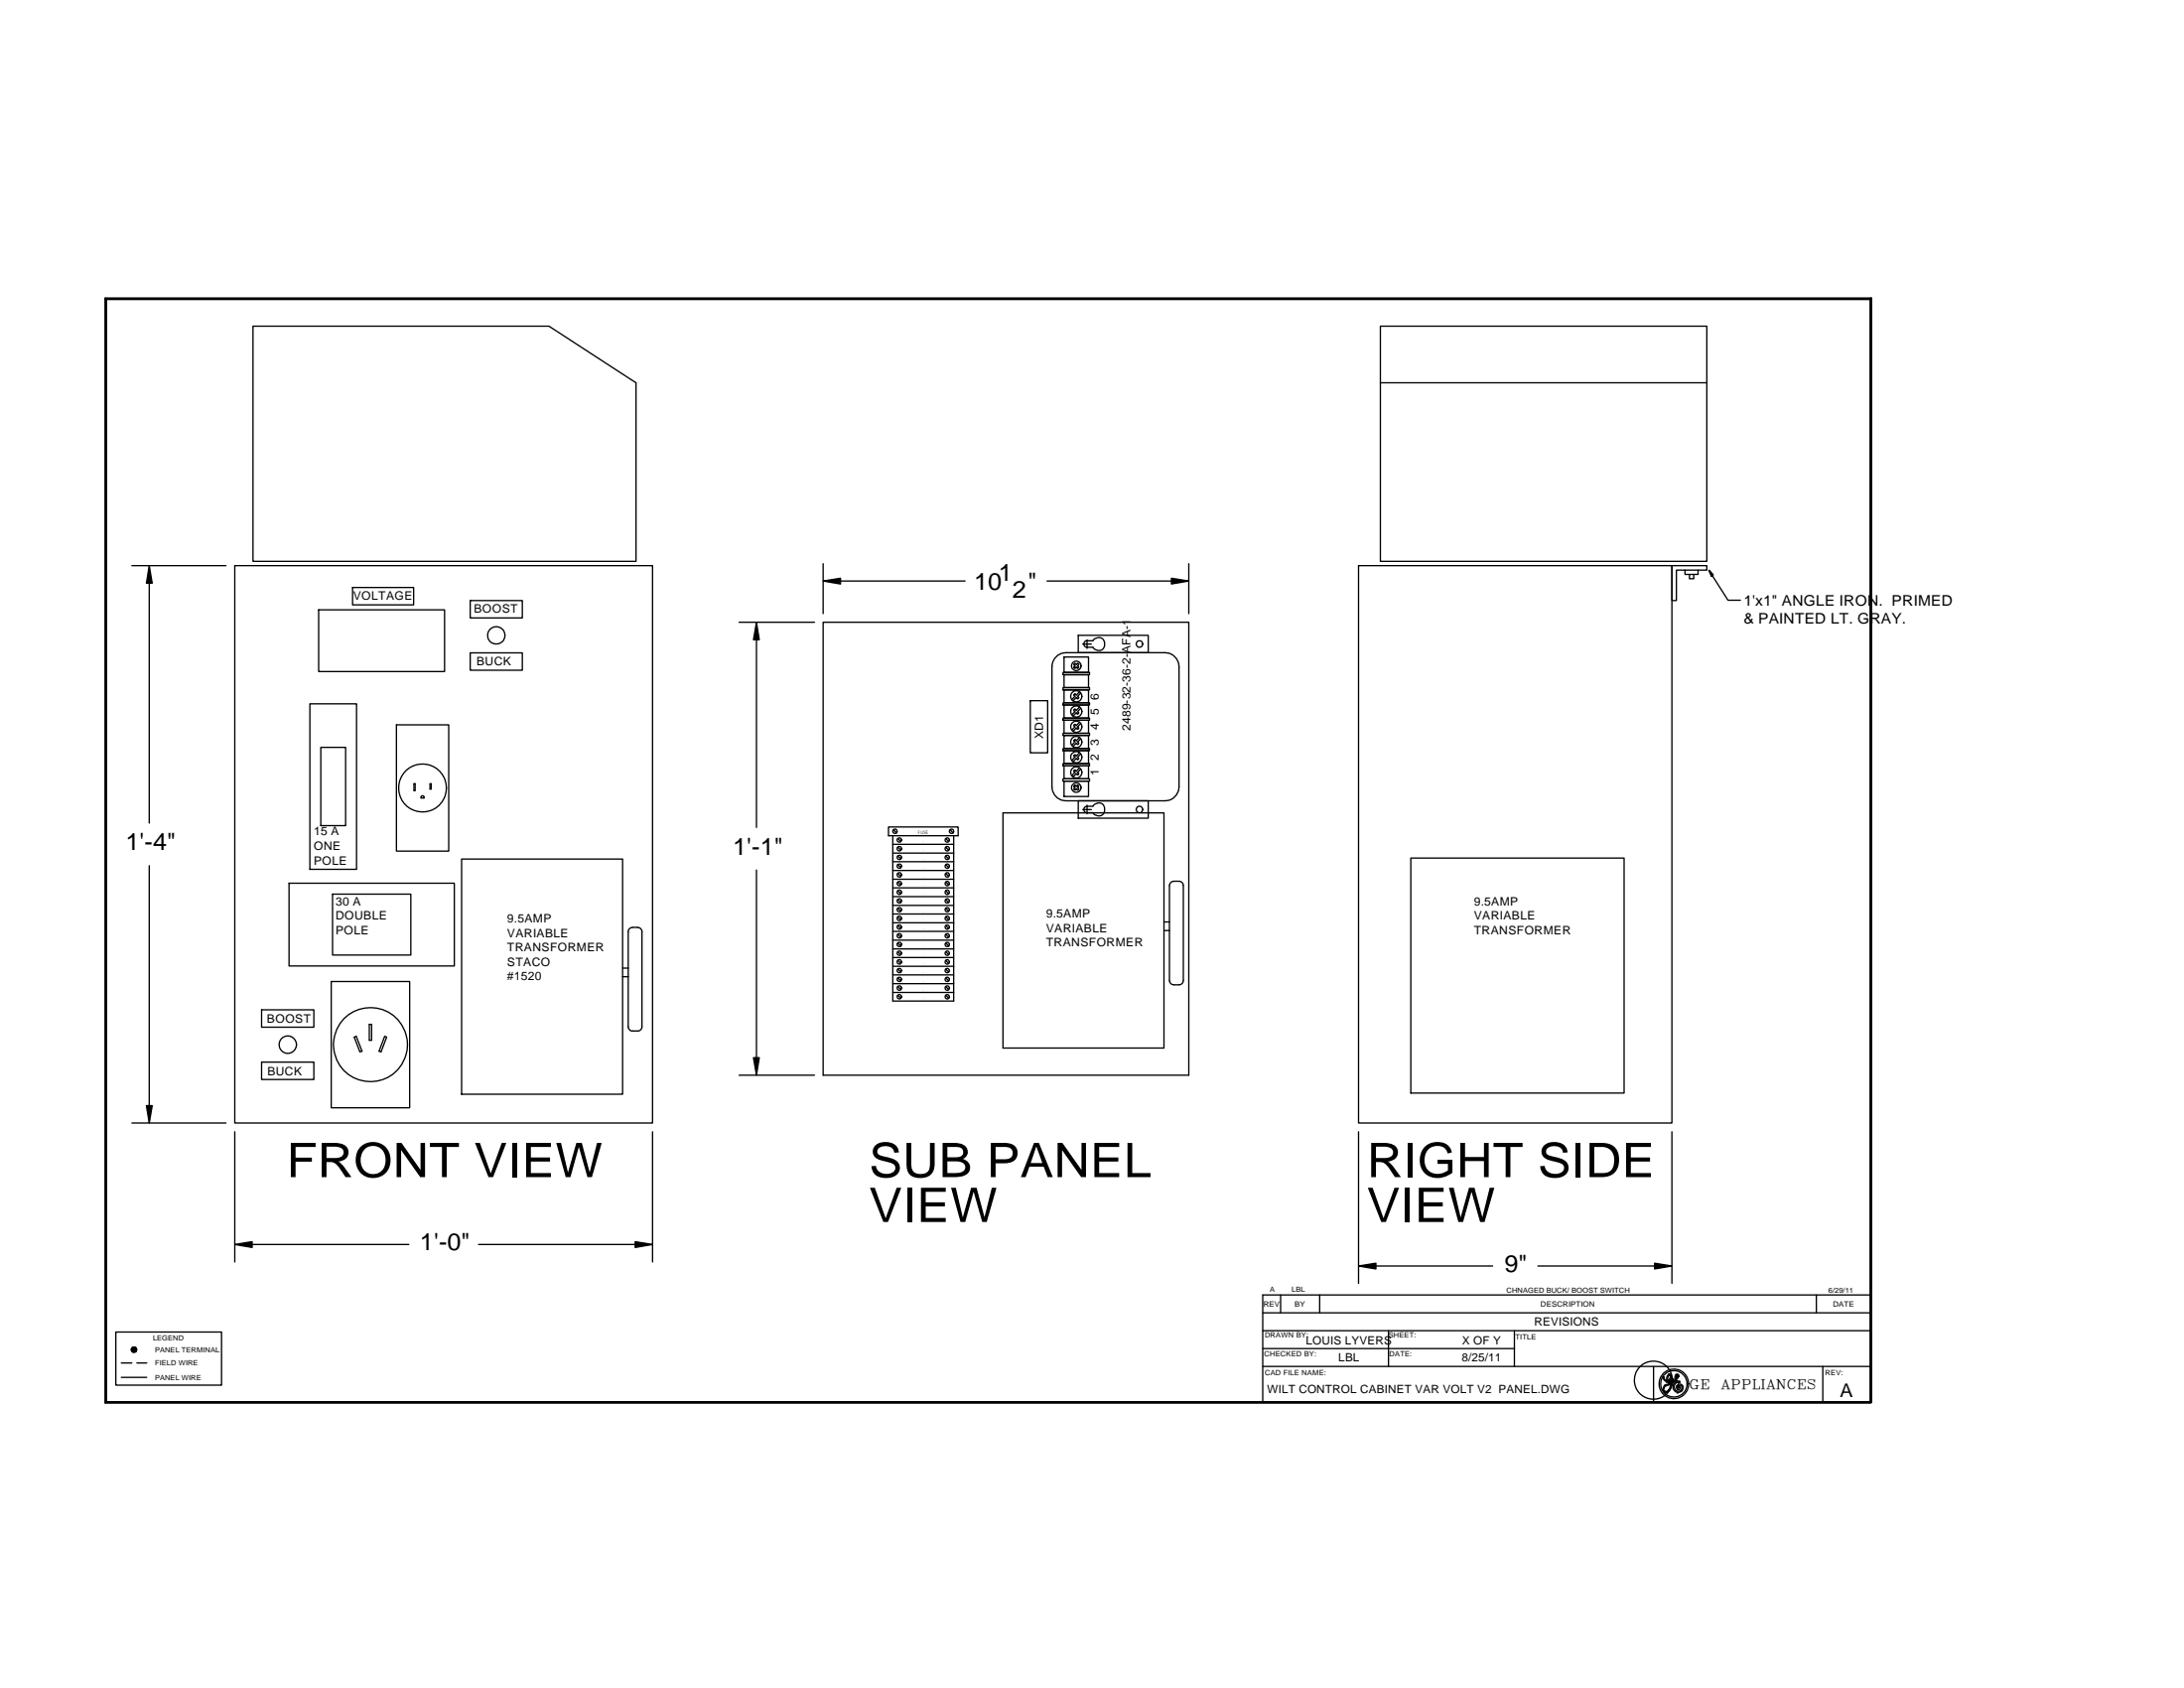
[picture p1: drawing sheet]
<svg xmlns="http://www.w3.org/2000/svg" width="279mm" height="216mm" viewBox="0 0 279 216" stroke-linecap="round" stroke-linejoin="round" font-family="sans-serif">
<g fill="none" stroke="#000" stroke-width=".17">
<path d="M13.5 38.1l.1 .2v141l-.1 .1zM13.5 38.1h225.9l-.1 .2h-225.7zM13.5 38.2h225.9v141.1h-225.9zM239.3 38.2h.1M239.3 38.1l.1 .2M239.4 38.1v.2M239.4 38.1v141.2h-.1v-141zM32.4 41.7h37.8l11.2 7.3v22.8h-49zM176.6 41.7h41.8v30.1h-41.8zM176.6 49h41.8M16.9 72.3h12M19.1 74.6v30.7"/>
<path d="M30 72.3h53.5v71.3h-53.5zM40.8 78h16.1v7.9h-16.1zM45.1 75.1h7.8v2.3h-7.8zM60.2 76.8h6.6v2.2h-6.6zM94.6 79.6h9.6M105.3 79.6h46.8v57.9h-46.8zM105.3 72.1v6.4M107.5 74.3h16M133.9 74.3h16M152.1 72.1v6.4M173.8 72.3h40.1v71.3h-40.1zM213.9 72.3h4.5v.6h-3.9v3.9h-.6z"/>
<path d="M215.6 72.9v.6h1.6v-.6M216.1 73.5v.5h.6v-.5M218.6 72.9l.6 .6-.3 .2zM219.1 73.6l2 3.2h1.6M39.6 90h6v21.2h-6zM41 95.6h3.2v10h-3.2zM50.7 92.7h6.7v16.2h-6.7zM60.2 83.5h6.6v2.2h-6.6zM96.8 81.8v24M131.8 89.6h2.2v6.7h-2.2zM135.3 83.9l.3-.3 .8-.1h12.6a1.79 1.79 0 0 1 1.8 1.8v15.3a1.81 1.81 0 0 1-1.8 1.8h-12.6a1.8 1.8 0 0 1-1.8-1.8v-15.3a1.86 1.86 0 0 1 .7-1.4zM136 87.9h3.4v.3h-3.4z"/>
<path d="M136 86h3.4v.3h-3.4zM136 89.9h3.4v.3h-3.4zM136 91.8h3.4v.3h-3.4zM136 93.8h3.4v.3h-3.4zM136 95.7h3.4v.3h-3.4zM136 97.7h3.4v.3h-3.4zM136 99.6h3.4v.3h-3.4zM136.1 84h3.2v2h-3.2zM136.1 86.3h3.2v1.6h-3.2zM136.1 88.2h3.2v1.7h-3.2zM136.1 90.2h3.2v1.6h-3.2zM136.1 92.1h3.2v1.7h-3.2z"/>
<path d="M136.1 94.1h3.2v1.6h-3.2zM136.1 96h3.2v1.7h-3.2zM136.1 99.9h3.2v2h-3.2zM136.1 98h3.2v1.6h-3.2zM137.4 84.9h.1l.2 .1 .2-.1 .1 .1-.1 .2 .1 .2-.2 .1-.1-.2-.2 .2-.1-.1 .1-.2zM137.9 81.3h9v2.2h-9zM138.1 88.5l-.4 .4-.2-.1h-.1l.1 .3-.4 .4M138.1 90.4l-.4 .4-.2-.1-.1 .1 .1 .2-.4 .4M138.1 92.4l-.4 .4-.2-.2-.1 .1 .1 .3-.4 .4M138.1 94.3l-.4 .4-.2-.1-.1 .1 .1 .2-.4 .4M138.1 96.3l-.4 .4-.2-.2-.1 .1 .1 .2-.4 .5M138.1 98.2l-.4 .4-.2-.1-.1 .2 .1 .1-.4 .4"/>
<path d="M138.3 88.6l-.4 .5 .1 .1-.1 .2-.2-.2-.4 .4M138.3 90.6l-.4 .4 .1 .2-.1 .1-.2-.1-.4 .4M138.3 92.5l-.4 .5 .1 .1-.1 .2-.2-.2-.4 .4M138.3 94.5l-.4 .4 .1 .2-.1 .1-.2-.1-.4 .4M138.3 96.4l-.4 .4 .1 .3-.2 .1-.1-.2-.4 .4M138.3 98.4l-.4 .4 .1 .2-.2 .1-.1-.1-.4 .4M138.5 82.4h1.1M138.8 82.1l.3-.1h.7l.2-.3 .5-.1a.82 .82 0 0 1 .8 .8 .82 .82 0 0 1-.8 .8l-.5-.2-.2-.2h-.7a.42 .42 0 0 1-.4-.3 .42 .42 0 0 1 .1-.4zM139.1 81.8v1.1M19.1 110.7v30.7M37 113h21.1v10.5h-21.1zM42.5 114.4h10.1v7.8h-10.1z"/>
<path d="M53 100.2h.1v.9h-.1zM53.9 101.9l.2-.1 .2 .3h-.4zM55 100.2h.2v.7h-.2zM59.1 109.9h20.6v30.1h-20.6zM80.6 118.7l.3-.1h.7a.55 .55 0 0 1 .5 .6v12.1a.54 .54 0 0 1-.5 .6h-.7a.53 .53 0 0 1-.5-.6v-12.2zM96.8 111.3v24M114.2 108v-1.1h7.8v1.1M114.2 109.1v-1.1h7.8v1.1M114.2 106.9h-.5v-1.1h8.9v1.1h-.6M114.2 110.2v-1.1h7.8v1.1M114.2 111.3v-1.1h7.8v1.1M114.2 112.5v-1.2h7.8v1.2"/>
<path d="M114.2 113.6v-1.1h7.8v1.1M114.2 114.7v-1.1h7.8v1.1M114.2 115.8v-1.1h7.8v1.1M114.2 116.9v-1.1h7.8v1.1M114.2 118v-1.1h7.8v1.1M114.2 119.1v-1.1h7.8v1.1M114.3 106.1l.4 .4M114.9 107.3l.4 .3M114.9 108.4l.4 .4M114.9 109.5l.4 .4M114.9 110.6l.4 .4M114.9 111.7l.4 .4"/>
<path d="M114.9 112.8l.4 .4M114.9 113.9l.4 .4M114.9 115l.4 .4M114.9 116.2l.4 .3M114.9 117.3l.4 .4M114.9 118.4l.4 .4M114.9 119.5l.4 .4M121 107.3l.4 .3M121 108.4l.4 .4M121 109.5l.4 .4M121 110.6l.4 .4M121 111.7l.4 .4"/>
<path d="M121 112.8l.4 .4M121 113.9l.4 .4M121 115l.4 .4M121 116.2l.4 .3M121 117.3l.4 .4M121 118.4l.4 .4M121 119.5l.4 .4M121.5 106.1l.4 .4M128.3 104h20.6v30h-20.6zM137.5 100.4l.2 .2 .1-.2 .2 .1-.1 .2 .1 .2-.1 .1-.2-.1-.2 .1-.1-.1 .1-.2-.1-.1zM137.9 102.4h9v2.2h-9zM138.5 103.5h1.1"/>
<path d="M138.7 103.3l.4-.2h.7l.2-.2 .5-.2a.82 .82 0 0 1 .8 .8 .82 .82 0 0 1-.8 .9l-.5-.2-.2-.3h-.9l-.2-.1zM139.1 103v1.1M148.9 119h.7M148.9 117.9h.7M149.8 112.9l.4-.2 .8 .1 .3 .2 .1 .3v12.1l-.1 .3-.2 .2-.3 .1-.9-.1-.3-.3v-.2v-12.1zM180.5 109.7h27.3v30.1h-27.3zM33.5 129.2h6.7v2.2h-6.7zM33.5 135.8h6.7v2.3h-6.7zM42.4 125.5h10v16.2h-10zM45.3 132.7l.3-.2 .7 2h-.3zM47.2 131h.3v2.1h-.3zM49.2 132.5l.3 .2-.8 1.8h-.2z"/>
<path d="M79.7 124.9h.7M79.7 123.8h.7M94.6 137.5h9.6M114.2 120.2v-1.1h7.8v1.1M114.2 121.4v-1.2h7.8v1.2M114.2 122.5v-1.1h7.8v1.1M114.2 123.6v-1.1h7.8v1.1M114.2 124.7v-1.1h7.8v1.1M114.2 125.8v-1.1h7.8v1.1M114.2 126.9v-1.1h7.8v1.1M114.2 126.9h7.8v1.1h-7.8zM114.9 120.6l.4 .4"/>
<path d="M114.9 121.7l.4 .4M114.9 122.8l.4 .4M114.9 124l.4 .3M114.9 125.1l.4 .4M114.9 126.2l.4 .4M114.9 127.3l.4 .4M121 120.6l.4 .4M121 121.7l.4 .4M121 122.8l.4 .4M121 124l.4 .3M121 125.1l.4 .4M121 126.2l.4 .4"/>
<path d="M121 127.3l.4 .4M16.9 143.6h12M30 144.8v16.6M32.3 159.2h20M61.2 159.2h20.1M83.5 144.8v16.6M173.8 144.8v19.3M213.9 144.8v19.3M13.5 179.4l.1-.1h225.8v.1zM14.8 170.4h13.5v6.8h-13.5zM15.5 174.3h1.4M15.5 176.2h3.3"/>
<path d="M17.5 174.3h1.3M161.5 174.8h77.9M161.5 167.9h77.9M161.5 172.5h32.2M163.8 165.6v2.3M168.8 165.6v2.3M176 161.9h15M177.6 170.2v4.6M193.7 170.2v4.6M196.7 161.9h15M211.5 174.8v4.5M212.7 176.1h.1z"/>
<path d="M212.8 176.1h.1M212.8 176.1a.56 .56 0 0 0 .4 .6M213 177.1h.1M213.2 176.7h.1M213.2 176.7l.2 .1M213.4 176.8h.1M213.4 176.8h.2l.2-.1-.1 .2-.7 .2M213.5 177.8h.1M213.5 175.8a.29 .29 0 0 1 .3 .1 .29 .29 0 0 1 0 .3l-.4 .5h.3l.3-.3M213.5 175.8a.69 .69 0 0 0-.2 .8l-.3-.1-.2-.4M213.5 175.8h.1M213.6 175.9a.39 .39 0 0 1 .1 .4 .39 .39 0 0 1-.3 .3v-.5z"/>
<path d="M213.7 177h.2M213.7 176.9l.2 .2M213.8 177h.1M213.8 176.9v.2M213.8 177l-.3 .8M213.8 177l-.4 .1a.53 .53 0 0 0-.5 .8l.3 .1 .3-.2M213.8 176.9l-.1 .2M214 176.4h.1M214 176.7h.1M214 176.4v.3M214.3 176.6l.1 .1M214.3 176.6h.1"/>
<path d="M214.3 176.6l-.4 .3a1.39 1.39 0 0 1-.7 1.2 .5 .5 0 0 1-.5-.4 .5 .5 0 0 1 .3-.6M214.4 175.8h.1M214.4 175.8a.21 .21 0 0 1 .3 0 .21 .21 0 0 1 .1 .3M214.4 175.8l-.1 .4a.44 .44 0 0 1-.3 .5M214.4 176.5l.2 .2a.17 .17 0 0 1 .2-.1 .17 .17 0 0 1 .1 .2M214.4 176.7h.1M214.4 176.7a.74 .74 0 0 0-.4 .8 .74 .74 0 0 0 .6 .6M214.5 175.9h.1M214.5 177.2a.47 .47 0 0 1 .8 .1 .47 .47 0 0 1-.3 .7l-.4 .1M214.5 175.9l.1 .1-.2 .3zM214.6 178.1h.1M214.6 175.9h.1"/>
<path d="M214.7 176.8a.56 .56 0 0 0-.5 .8 .56 .56 0 0 0 .9 .1 .31 .31 0 0 0-.1-.5 .31 .31 0 0 0-.4 .3h.2l-.1-.1 .1-.1 .2 .2a.24 .24 0 0 1-.2 .2 .24 .24 0 0 1-.3 0v-.2v-.3M214.7 176.8h.2M214.7 176.8h.1M214.8 176.1l-.4 .4M214.8 176.1h-.1M214.9 176.8h.1M232.4 165.6v2.3M233.2 174.8v4.5M239.4 170.2h-77.9v9.1M239.4 165.6h-77.9v4.6"/>
<circle cx="63.5" cy="81.3" r="1.11"/>
<circle cx="137.7" cy="89.1" r=".72"/>
<circle cx="137.7" cy="98.8" r=".72"/>
<circle cx="137.7" cy="96.8" r=".72"/>
<circle cx="137.7" cy="94.9" r=".72"/>
<circle cx="137.7" cy="93" r=".72"/>
<circle cx="137.7" cy="91" r=".72"/>
<circle cx="137.7" cy="85.2" r=".61"/>
<circle cx="145.8" cy="82.4" r=".42"/>
<circle cx="54" cy="100.8" r="3.1"/>
<circle cx="114.5" cy="106.3" r=".27"/>
<circle cx="115.1" cy="108.6" r=".28"/>
<circle cx="115.1" cy="114.1" r=".28"/>
<circle cx="115.1" cy="111.9" r=".28"/>
<circle cx="115.1" cy="115.2" r=".28"/>
<circle cx="115.1" cy="117.5" r=".28"/>
<circle cx="115.1" cy="119.7" r=".28"/>
<circle cx="115.1" cy="110.8" r=".28"/>
<circle cx="115.1" cy="116.4" r=".28"/>
<circle cx="115.1" cy="118.6" r=".28"/>
<circle cx="115.1" cy="107.4" r=".28"/>
<circle cx="115.1" cy="109.7" r=".28"/>
<circle cx="115.1" cy="113" r=".28"/>
<circle cx="121.2" cy="111.9" r=".28"/>
<circle cx="121.2" cy="108.6" r=".28"/>
<circle cx="121.2" cy="117.5" r=".28"/>
<circle cx="121.2" cy="114.1" r=".28"/>
<circle cx="121.2" cy="110.8" r=".28"/>
<circle cx="121.2" cy="119.7" r=".28"/>
<circle cx="121.2" cy="115.2" r=".27"/>
<circle cx="121.2" cy="116.4" r=".27"/>
<circle cx="121.2" cy="109.7" r=".27"/>
<circle cx="121.2" cy="107.4" r=".27"/>
<circle cx="121.2" cy="113" r=".27"/>
<circle cx="121.2" cy="118.6" r=".27"/>
<circle cx="121.7" cy="106.3" r=".27"/>
<circle cx="137.7" cy="100.7" r=".61"/>
<circle cx="145.8" cy="103.5" r=".43"/>
<circle cx="36.8" cy="133.6" r="1.11"/>
<circle cx="47.4" cy="133.6" r="4.7"/>
<circle cx="115.1" cy="123" r=".28"/>
<circle cx="115.1" cy="126.4" r=".28"/>
<circle cx="115.1" cy="120.8" r=".28"/>
<circle cx="115.1" cy="125.3" r=".28"/>
<circle cx="115.1" cy="124.1" r=".28"/>
<circle cx="115.1" cy="121.9" r=".28"/>
<circle cx="115.1" cy="127.5" r=".28"/>
<circle cx="121.2" cy="126.4" r=".28"/>
<circle cx="121.2" cy="123" r=".28"/>
<circle cx="121.2" cy="120.8" r=".27"/>
<circle cx="121.2" cy="121.9" r=".27"/>
<circle cx="121.2" cy="124.1" r=".27"/>
<circle cx="121.2" cy="127.5" r=".27"/>
<circle cx="121.2" cy="125.3" r=".27"/>
<circle cx="17.1" cy="172.6" r=".34"/>
<circle cx="211.5" cy="176.5" r="2.44"/>
<circle cx="214.1" cy="177" r="1.89"/>
<circle cx="214.1" cy="177" r="1.7"/>
</g>
<g fill="#000" stroke="#000" stroke-width=".17">
<path d="M13.5 38.1h225.9l-.1 .2h-225.7z" fill-rule="evenodd"/>
<path d="M239.4 38.1v141.2h-.1v-141z" fill-rule="evenodd"/>
<path d="M19.1 72.3l.4 2.3h-.8z" fill-rule="evenodd"/>
<path d="M105.3 74.3l2.2-.3v.7z" fill-rule="evenodd"/>
<path d="M149.9 74l2.2 .3-2.2 .4z" fill-rule="evenodd"/>
<path d="M218.6 72.9l.6 .6-.3 .2z" fill-rule="evenodd"/>
<path d="M96.8 79.6l.3 2.2h-.7z" fill-rule="evenodd"/>
<path d="M96.4 135.3h.7l-.3 2.2z" fill-rule="evenodd"/>
<path d="M18.7 141.4h.8l-.4 2.2z" fill-rule="evenodd"/>
<path d="M30 159.2l2.3-.4v.8z" fill-rule="evenodd"/>
<path d="M81.3 158.8l2.2 .4-2.2 .4z" fill-rule="evenodd"/>
<path d="M13.5 38.1l.1 .2v141l-.1 .1z" fill-rule="evenodd"/>
<path d="M173.8 161.9l2.2-.3v.7z" fill-rule="evenodd"/>
<path d="M211.7 161.6l2.2 .3-2.2 .4z" fill-rule="evenodd"/>
<path d="M13.6 179.3h225.8v.1h-225.9z" fill-rule="evenodd"/>
<circle cx="17.1" cy="172.6" r=".34"/>
</g>
<path d="M17 172.5h.3v.1l-.1 .2-.2-.1z" fill="none" stroke="#000" stroke-width=".23"/>
<g font-size="6.1">
<text x="36.7" y="150.6">FRONT VIEW</text>
<text x="111.2" y="150.6">SUB PANEL</text>
<text x="174.9" y="150.6">RIGHT SIDE</text>
<text x="111.2" y="156.3">VIEW</text>
<text x="174.9" y="156.3">VIEW</text>
</g>
<g font-size="3">
<text x="124.6" y="75.4">10</text>
<text x="127.7" y="74.3">1</text>
<text x="129.5" y="76.5">2</text>
<text x="131.5" y="75.4">&quot;</text>
<text x="16.1" y="108.8">1'-4&quot;</text>
<text x="93.7" y="109.3">1'-1&quot;</text>
<text x="53.7" y="159.9">1'-0&quot;</text>
<text x="192.4" y="162.7">9&quot;</text>
</g>
<text font-size="2.4" x="235.4" y="178.7">A</text>
<g font-size="1.9">
<text x="223.1" y="77.4">1'x1&quot; ANGLE IRON. PRIMED</text>
<text x="223.1" y="79.7">&amp; PAINTED LT. GRAY.</text>
</g>
<g font-size="1.7">
<text x="216.3" y="177.7">GE</text>
<text x="220.3" y="177.7">APPLIANCES</text>
</g>
<g font-size="1.5">
<text x="45.2" y="76.8">VOLTAGE</text>
<text x="60.6" y="78.4">BOOST</text>
<text x="61" y="85">BUCK</text>
<text x="140.5" y="89.5" transform="rotate(-90 140.5 89.5)">6</text>
<text x="133.4" y="94.5" transform="rotate(-90 133.4 94.5)">XD1</text>
<text x="140.5" y="95.3" transform="rotate(-90 140.5 95.3)">3</text>
<text x="140.5" y="93.4" transform="rotate(-90 140.5 93.4)">4</text>
<text x="140.5" y="91.4" transform="rotate(-90 140.5 91.4)">5</text>
<text x="144.6" y="93.5" transform="rotate(-90 144.6 93.5)">2489-32-36-2-AFA-1</text>
<text x="140.5" y="99.2" transform="rotate(-90 140.5 99.2)">1</text>
<text x="140.5" y="97.3" transform="rotate(-90 140.5 97.3)">2</text>
<text x="40.2" y="106.9">15 A</text>
<text x="40.2" y="110.6">POLE</text>
<text x="40.2" y="108.7">ONE</text>
<text x="42.9" y="115.8">30 A</text>
<text x="42.9" y="117.6">DOUBLE</text>
<text x="42.9" y="119.5">POLE</text>
<text x="64.9" y="118">9.5AMP</text>
<text x="64.9" y="119.8">VARIABLE</text>
<text x="133.8" y="117.4">9.5AMP</text>
<text x="133.8" y="119.2">VARIABLE</text>
<text x="188.6" y="115.8">9.5AMP</text>
<text x="188.6" y="119.5">TRANSFORMER</text>
<text x="188.6" y="117.6">VARIABLE</text>
<text x="64.9" y="121.7">TRANSFORMER</text>
<text x="64.9" y="123.5">STACO</text>
<text x="64.9" y="125.4">#1520</text>
<text x="133.8" y="121.1">TRANSFORMER</text>
<text x="34.2" y="130.8">BOOST</text>
<text x="34.2" y="137.5">BUCK</text>
<text x="167.1" y="172">LOUIS LYVERS</text>
<text x="187" y="172">X OF Y</text>
<text x="196.3" y="169.6">REVISIONS</text>
<text x="162.1" y="178.1">WILT CONTROL CABINET VAR VOLT V2 PANEL.DWG</text>
<text x="171.2" y="174.1">LBL</text>
<text x="187" y="174.1">8/25/11</text>
</g>
<g font-size="1">
<text x="161.6" y="167.1">REV</text>
<text x="165.6" y="167.1">BY</text>
<text x="197.1" y="167.1">DESCRIPTION</text>
<text x="234.5" y="167.1">DATE</text>
</g>
<g font-size=".9">
<text x="162.5" y="165.2">A</text>
<text x="165.3" y="165.2">LBL</text>
<text x="192.7" y="165.3">CHNAGED BUCK/ BOOST SWITCH</text>
<text x="233.9" y="165.3">6/29/11</text>
<text x="19.6" y="171.4">LEGEND</text>
<text x="19.8" y="173">PANEL TERMINAL</text>
<text x="161.7" y="173.5">CHECKED BY:</text>
<text x="161.8" y="171.1">DRAWN BY:</text>
<text x="177.6" y="171.1">SHEET:</text>
<text x="177.7" y="173.5">DATE:</text>
<text x="193.8" y="171.3">TITLE</text>
<text x="19.8" y="174.6">FIELD WIRE</text>
<text x="19.8" y="176.5">PANEL WIRE</text>
<text x="161.8" y="175.9">CAD FILE NAME:</text>
<text x="233.5" y="175.9">REV:</text>
</g>
<g font-size=".6">
<text x="117.5" y="106.6">FUSE</text>
<text x="118" y="107.7">.</text>
<text x="118" y="113.3">.</text>
<text x="118" y="108.9">.</text>
<text x="118" y="112.2">.</text>
<text x="118" y="116.6">.</text>
<text x="118" y="117.8">.</text>
<text x="118" y="114.4">.</text>
<text x="118" y="122.2">.</text>
<text x="118" y="123.3">.</text>
<text x="118" y="124.5">.</text>
<text x="118" y="126.7">.</text>
<text x="118" y="127.8">.</text>
</g>
</svg>
